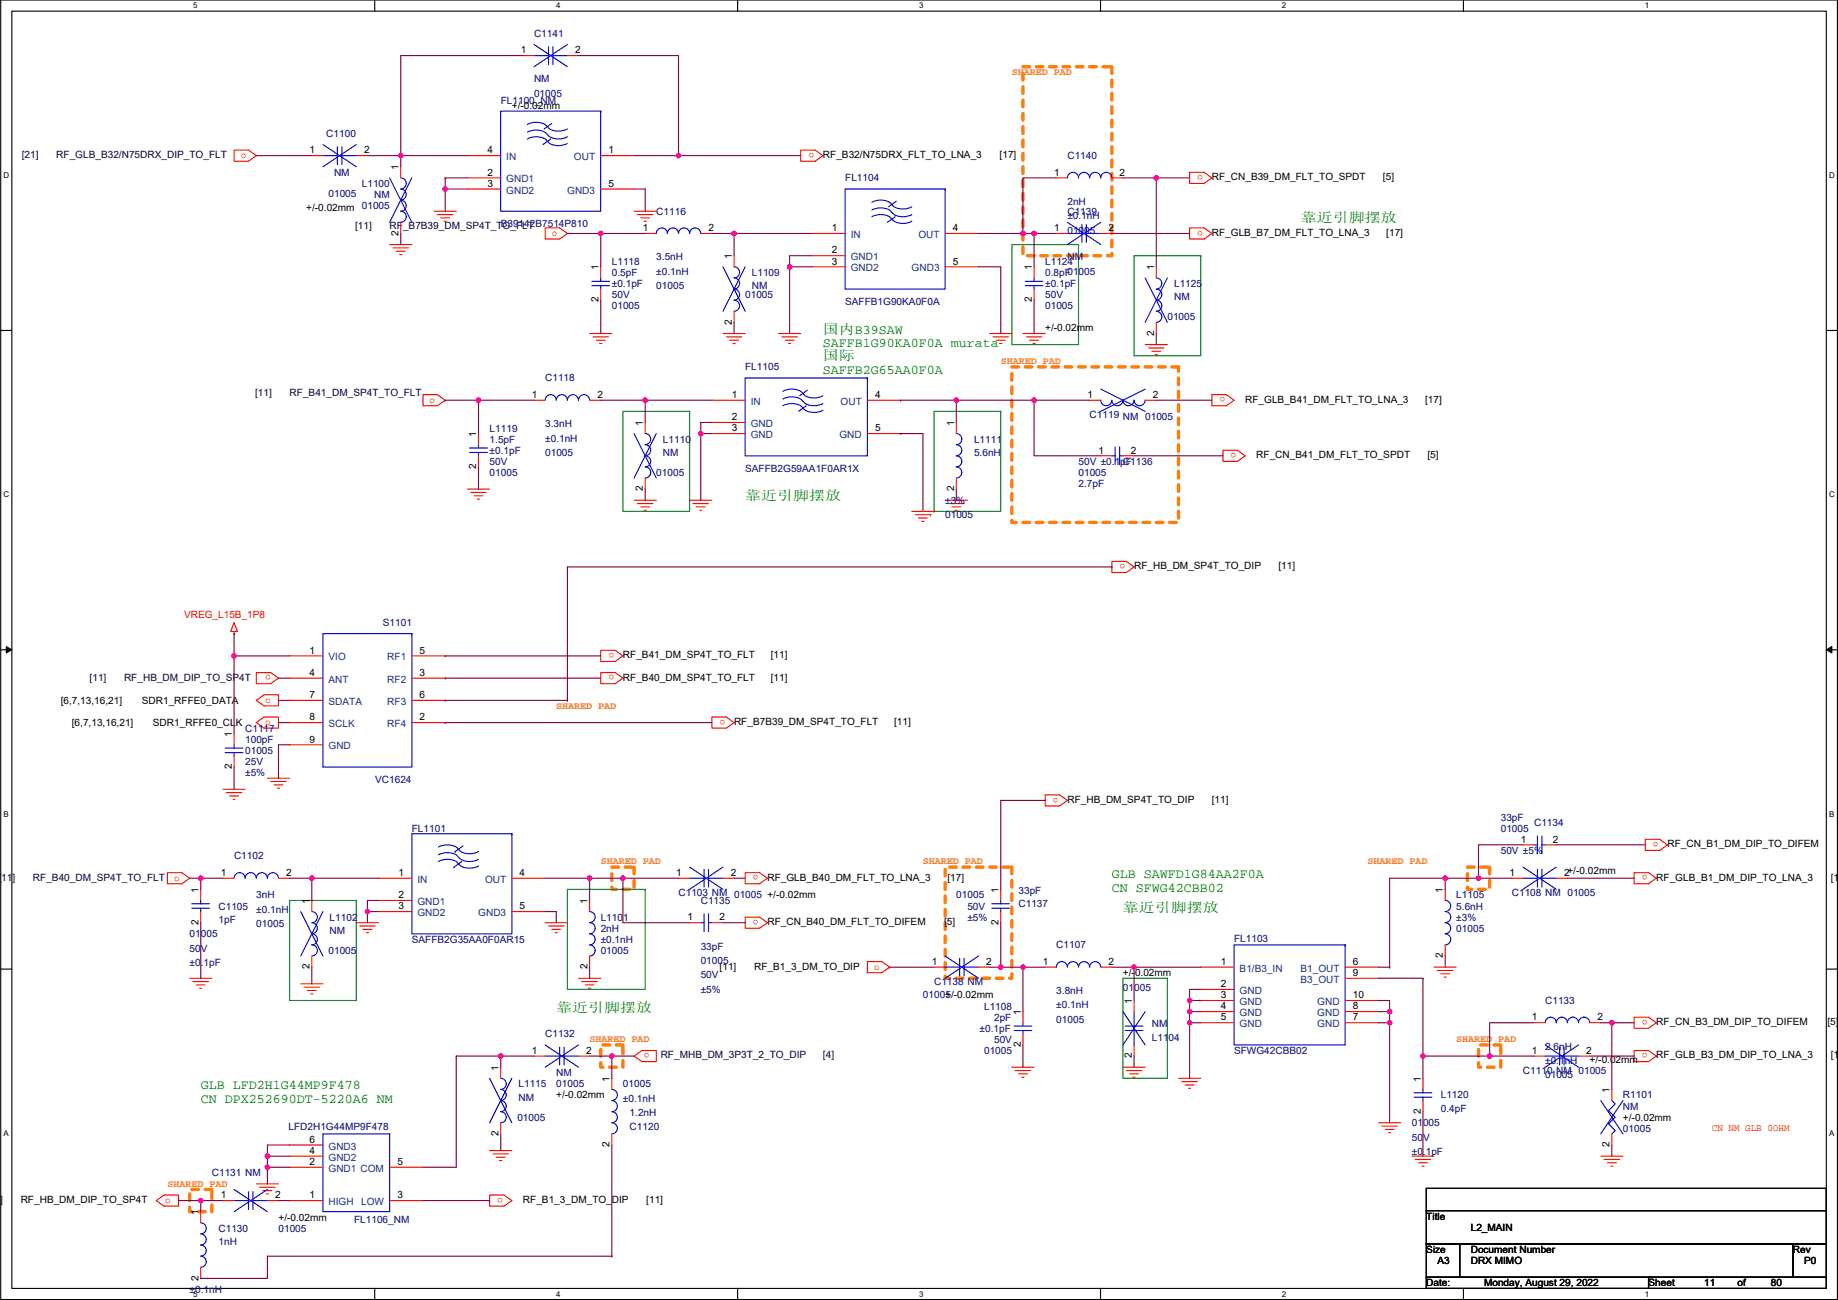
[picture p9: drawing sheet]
<svg xmlns="http://www.w3.org/2000/svg" width="420mm" height="297mm" viewBox="0 0 420 297" stroke-linecap="round" stroke-linejoin="round" font-family="sans-serif">
<path d="M.2 0h419.8v296.9h-419.8zM2.7 2.5h414.8v291.9h-414.8z" fill="none" stroke="#000" stroke-width=".25"/>
<g fill="#fff">
<path d="M44.2 .3h1v2h-1z"/>
<path d="M44.2 294.6h1v2.1h-1z"/>
</g>
<path d="M85.7 0v2.5M85.7 294.4v2.5" fill="none" stroke="#000" stroke-width=".25"/>
<g fill="#fff">
<path d="M127.1 .3h1v2h-1z"/>
<path d="M127.1 294.6h1v2.1h-1z"/>
</g>
<path d="M168.6 0v2.5M168.6 294.4v2.5" fill="none" stroke="#000" stroke-width=".25"/>
<g fill="#fff">
<path d="M210.1 .3h1v2h-1z"/>
<path d="M210.1 294.6h1v2.1h-1z"/>
</g>
<path d="M251.6 0v2.5M251.6 294.4v2.5" fill="none" stroke="#000" stroke-width=".25"/>
<g fill="#fff">
<path d="M293.1 .3h1v2h-1z"/>
<path d="M293.1 294.6h1v2.1h-1z"/>
</g>
<path d="M334.5 0v2.5M334.5 294.4v2.5" fill="none" stroke="#000" stroke-width=".25"/>
<g fill="#fff">
<path d="M376 .3h1v2h-1z"/>
<path d="M376 294.6h1v2.1h-1z"/>
<path d="M.8 39h1.3v2.1h-1.3z"/>
<path d="M418.1 39h1.3v2.1h-1.3z"/>
<path d="M.8 112h1.3v2h-1.3z"/>
<path d="M418.1 112h1.3v2h-1.3z"/>
</g>
<path d="M.2 75.5h2.5M417.5 75.5h2.5" fill="none" stroke="#000" stroke-width=".25"/>
<g fill="#fff">
<path d="M.8 185h1.2v2h-1.2z"/>
<path d="M418.1 185h1.2v2h-1.2z"/>
</g>
<path d="M.2 148.5h2.5M417.5 148.5h2.5" fill="none" stroke="#000" stroke-width=".25"/>
<path d="M1.4 147.7l1.3 .8-1.3 .7zM417.5 148.5l1.3-.8v1.5z" fill="#000" stroke="#000" stroke-width=".23"/>
<g fill="#fff">
<path d="M.8 257.9h1.2v2h-1.2z"/>
<path d="M418.1 257.9h1.2v2h-1.2z"/>
</g>
<g fill="none" stroke="#000" stroke-width=".25">
<path d="M.2 221.4h2.5M417.5 221.4h2.5M326 271.5h91.5v5.1h-91.5zM326 276.6h91.5v7.6h-91.5zM417.5 271.5h.1M417.5 276.6h.1M326 284.2h7.7v7.7h-7.7zM326 291.9h50.8v2.5h-50.8zM333.7 284.2h.1M333.7 284.2h76.2v7.7h-76.2zM376.8 291.9h.1M376.8 291.9h40.7v2.5h-40.7z"/>
<path d="M409.9 284.2h.1M409.9 284.2h7.6v7.7h-7.6zM417.5 284.2h.1M417.5 291.9h.1"/>
</g>
<path d="M233.8 15.2h20.4v43.2h-20.4zM231.3 83.8h38.1v35.6h-38.1zM139.9 198.1h5v5.1h-5zM216.1 198.1h15.2v25.4h-15.2zM335.4 198.1h5.1v5.1h-5.1zM137.3 238.8h5.1v5h-5.1zM338 238.8h5.1v5h-5.1zM43.3 271.8h5.1v5.1h-5.1z" fill="none" stroke="#ff8000" stroke-width=".76" stroke-dasharray="1.5 1.5"/>
<g fill="none" stroke="#008000" stroke-width=".25">
<path d="M231.3 55.9h15.2v22.8h-15.2zM246.5 55.9h.1M259.2 58.4h15.3v22.9h-15.3zM274.5 58.4h.1M142.4 94h15.2v22.8h-15.2zM157.6 94h.1M213.5 94h15.3v22.8h-15.3zM228.8 94h.1M66.2 205.7h15.2v22.9h-15.2zM81.4 205.7h.1M129.7 203.2h17.8v22.9h-17.8zM147.5 203.2h.1"/>
<path d="M256.7 223.5h10.2v22.9h-10.2zM266.9 223.5h.1"/>
</g>
<g fill="none" stroke="#f00" stroke-width=".25">
<path d="M119.5 12.7h2.6M129.7 12.7h2.5M53.5 34.3h3.3l1.8 1.3-1.8 1.2h-3.3zM71.3 35.6h2.5M81.4 35.6h2.6M91.6 38.1v2.5M106.8 35.6h7.7M137.3 35.6h7.6M183 34.3h3.3l1.8 1.3-1.8 1.2h-3.3zM271.9 39.4h3.3l1.8 1.2-1.8 1.3h-3.3zM89.1 55.9h5M89.8 56.6h3.6"/>
<path d="M90.6 57.4h2M91.4 58.2h.5M91.6 50.8v2.5M99.2 48.3h5.1M100 49h3.5M100.7 49.8h2.1M101.5 50.6h.5M106.8 43.2h7.7M106.8 40.6h7.7M124.6 52.1h3.3l1.8 1.2-1.8 1.3h-3.3zM137.3 43.2h7.6M144.9 48.3h5.1"/>
<path d="M145.7 49h3.6M146.5 49.8h2M147.2 50.6h.5M147.5 53.3h2.5M160.2 53.3h2.5M167.8 58.4v2.6M185.6 53.3h7.6M185.6 58.4h7.6M216.1 53.3h7.6M241.5 40.6h2.5M241.5 53.3h2.5M251.6 53.3h2.6"/>
<path d="M254.2 40.6h2.5M271.9 52.1h3.3l1.8 1.2-1.8 1.3h-3.3zM134.8 76.2h5.1M135.5 77h3.6M136.3 77.7h2M137.1 78.5h.5M137.3 61v2.5M137.3 66v2.6M165.3 76.2h5M166 77h3.6M166.8 77.7h2M167.6 78.5h.5"/>
<path d="M167.8 71.1v2.6M178 76.2h5M178.7 77h3.6M179.5 77.7h2M180.3 78.5h.5M185.6 61h7.6M216.1 61h7.6M226.2 76.2h5.1M227 77h3.5M227.7 77.7h2.1M228.5 78.5h.5M233.8 76.2h5.1"/>
<path d="M234.6 77h3.6M235.4 77.7h2M236.1 78.5h.5M236.4 61v2.5M236.4 66v2.6M261.8 78.7h5.1M262.5 79.5h3.6M264.3 61v2.5M264.3 73.7v2.5M96.7 90.2h3.3l1.8 1.2-1.8 1.3h-3.3zM109.4 99.1v2.5M122.1 91.4h2.5"/>
<path d="M134.8 91.4h2.5M147.5 96.5v2.6M162.7 91.4h7.6M162.7 96.5h7.6M162.7 99.1h7.6M198.3 91.4h7.6M198.3 99.1h7.6M218.6 96.5v2.6M249.1 91.4h2.5M261.8 91.4h2.5M263.3 80.3h2M264.1 81h.5"/>
<path d="M277 90.2h3.3l1.8 1.2-1.8 1.3h-3.3zM106.8 111.8h5.1M107.6 112.5h3.6M108.4 113.3h2M109.1 114.1h.5M109.4 104.1v2.6M144.9 114.3h5.1M145.7 115.1h3.6M146.5 115.8h2M147.2 116.6h.5M147.5 109.2v2.6M157.6 114.3h5.1"/>
<path d="M158.4 115.1h3.6M159.2 115.8h2M159.9 116.6h.5M208.4 116.8h5.1M209.2 117.6h3.6M210 118.4h2M210.7 119.1h.5M212.8 117.6h.1M213.5 116.8h.1M216.1 114.3h5M216.8 115.1h3.6M217.6 115.8h2"/>
<path d="M218.4 116.6h.5M218.6 109.2v2.6M251.6 104.1h2.6M256.7 104.1h2.5M279.6 102.9h3.3l1.7 1.2-1.7 1.3h-3.3zM254.2 128.3h3.3l1.7 1.2-1.7 1.3h-3.3zM53.5 144.3v.5M53.5 142.2l.8 2.1h-1.6zM58.6 153.7h3.3l1.8 1.2-1.8 1.3h-3.3zM66.2 149.9h7.6M66.2 154.9h7.6M94.1 154.9h7.7"/>
<path d="M94.1 149.9h7.7M137.3 148.6h3.3l1.8 1.3-1.8 1.2h-3.3zM137.3 153.7h3.3l1.8 1.2-1.8 1.3h-3.3zM53.5 167.6v2.6M53.5 172.7v2.6M58.6 160l1.8-1.2h3.3v2.5h-3.3zM58.6 165.1l1.8-1.3h3.3v2.6h-3.3zM61.1 177.8h5.1M61.9 178.6h3.5M62.6 179.3h2.1M66.2 160h7.6M66.2 165.1h7.6"/>
<path d="M66.2 170.2h7.6M94.1 165.1h7.7M94.1 160h7.7M162.7 163.8h3.3l1.8 1.3-1.8 1.3h-3.3zM38.3 199.4h3.3l1.7 1.3-1.7 1.2h-3.3zM51 180.3h5M51.7 181.1h3.6M52.5 181.9h2M53.3 182.6h.5M63.4 180.1h.5M170.3 199.4h3.3l1.8 1.3-1.8 1.2h-3.3zM238.9 181.6h3.3l1.8 1.3-1.8 1.3h-3.3z"/>
<path d="M348.1 193h2.6M353.2 193h2.6M373.5 199.4h3.3l1.8 1.3-1.8 1.2h-3.3zM376.1 191.8h3.3l1.8 1.2-1.8 1.3h-3.3zM45.9 203.2v2.5M45.9 208.3v2.5M51 200.7h2.5M63.7 200.7h2.5M71.3 205.7v2.6M71.3 218.4v2.6M81.4 210.8h5.1M82.2 211.6h3.6"/>
<path d="M83 212.4h2M83.7 213.1h.5M86.5 200.7h7.6M86.5 208.3h7.6M86.5 205.7h7.6M117 200.7h7.6M117 208.3h7.6M124.6 210.8h5.1M125.4 211.6h3.5M126.1 212.4h2.1M126.9 213.1h.5M134.8 205.7v2.6"/>
<path d="M134.8 218.4v2.6M155.1 200.7h2.5M157.6 210.8h2.6M162.7 210.8h2.6M165.3 200.7h2.5M170.3 209.6h3.3l1.8 1.2-1.8 1.3h-3.3zM198.3 219.7h3.3l1.8 1.3-1.8 1.3h-3.3zM228.8 203.2v2.5M228.8 208.3v2.5M330.4 203.2v2.5M330.4 215.9v2.5M345.6 200.7h2.5"/>
<path d="M355.8 200.7h2.5M43.3 223.5h5.1M44.1 224.3h3.6M44.9 225.1h2M45.6 225.8h.5M68.7 224.8h5.1M69.5 225.6h3.6M70.3 226.3h2M71 227.1h.5M132.2 223.5h5.1M133 224.3h3.6M133.8 225.1h2"/>
<path d="M134.5 225.8h.5M213.5 221h2.6M223.7 221h2.5M233.8 231.1v2.6M233.8 236.2v2.6M238.9 221h2.6M251.6 221h2.6M259.2 228.6v2.5M259.2 238.8v2.5M274.5 221h7.6M274.5 226.1h7.6M274.5 228.6h7.6"/>
<path d="M274.5 231.1h7.6M274.5 233.7h7.6M307.5 221h7.6M307.5 223.5h7.6M307.5 233.7h7.6M307.5 231.1h7.6M307.5 228.6h7.6M327.8 221h5.1M328.6 221.7h3.5M329.3 222.5h2.1M330.1 223.3h.5M350.7 233.7h2.5"/>
<path d="M363.4 233.7h2.5M373.5 232.4h3.3l1.8 1.3-1.8 1.3h-3.3zM114.5 243.8v2.6M114.5 256.5v2.6M122.1 241.3h2.5M132.2 241.3h2.6M139.9 246.4v2.5M139.9 259.1v2.5M144.9 241.3l1.8-1.3h3.3v2.6h-3.3zM231.3 243.8h5.1M232.1 244.6h3.5M232.8 245.4h2.1"/>
<path d="M233.6 246.1h.5M256.7 243.8h5.1M257.5 244.6h3.5M258.2 245.4h2.1M259 246.1h.5M269.4 246.4h5.1M270.2 247.1h3.5M270.9 247.9h2.1M271.7 248.7h.5M315.1 256.5h5.1M315.9 257.3h3.5M316.6 258.1h2.1"/>
<path d="M317.4 258.8h.5M325.3 246.4v2.5M325.3 251.5v2.5M350.7 241.3h2.5M360.8 241.3h2.6M368.5 248.9v2.6M368.5 259.1v2.5M373.5 240h3.3l1.8 1.3-1.8 1.3h-3.3zM35.7 274.3l1.8-1.2h3.3v2.5h-3.3zM45.9 276.9v2.5M51 274.3h2.5M58.6 270.5h5.1"/>
<path d="M59.3 271.3h3.6M60.1 272h2M60.9 272.8h.5M61.1 274.3h2.6M66.2 266.7h7.6M66.2 264.2h7.6M66.2 274.3h7.6M66.2 261.6h7.6M89.1 266.7h7.6M89.1 274.3h7.6M111.9 262.9h5.1M111.9 273.1h3.3l1.8 1.2-1.8 1.3h-3.3z"/>
<path d="M112.7 263.7h3.5M113.4 264.4h2.1M114.2 265.2h.5M322.7 264.2h5.1M323.5 264.9h3.6M324.3 265.7h2M325 266.5h.5M365.9 264.2h5.1M366.7 264.9h3.5M367.4 265.7h2.1M368.2 266.5h.5M45.9 289.6v2.5"/>
</g>
<g fill="none" stroke="#00f" stroke-width=".25">
<path d="M122.1 12.7h3.3M122.1 10.2l7.6 5M125.4 10.7v4M126.4 10.7v4M126.4 12.7h3.3M129.7 10.2l-7.6 5M73.8 33l7.6 5.1M73.8 35.6h3.3M77.1 33.5v4.1M78.1 33.5v4.1M78.1 35.6h3.3M81.4 33l-7.6 5.1"/>
<path d="M114.5 25.4h22.8v22.9h-22.8zM120.6 28.4a4.1 4.1 0 0 1 4.3 .3l.2 .3M120.6 31.8a4.1 4.1 0 0 1 4.3 .2l.2 .3M120.6 30.2a4.1 4.1 0 0 1 4.3 .3l.2 .2M125.2 30.7a3.7 3.7 0 0 0 4.5 .5M125.2 32.3a3.7 3.7 0 0 0 4.5 .5M125.2 28.9a3.7 3.7 0 0 0 4.5 .6M125.9 31.8l-1.8 1.2M126.1 28.2l-1.7 1.3M137.3 25.4h.1M89.1 40.6l5 10.2M91.6 40.6a1.27 1.27 0 0 1 1.3 1.3 1.27 1.27 0 0 1-1.3 1.3 1.27 1.27 0 0 1 1.3 1.3 1.27 1.27 0 0 1-1.3 1.2 1.27 1.27 0 0 1 1.3 1.3 1.27 1.27 0 0 1-1.3 1.3"/>
<path d="M91.6 48.3a1.27 1.27 0 0 1 1.3 1.2 1.27 1.27 0 0 1-1.3 1.3M94.1 40.6l-5 10.2M152.6 53.3a1.27 1.27 0 0 0-1.3-1.2 1.27 1.27 0 0 0-1.3 1.2M160.2 53.3a1.27 1.27 0 0 0-1.3-1.2 1.27 1.27 0 0 0-1.3 1.2 1.27 1.27 0 0 0-1.2-1.2 1.27 1.27 0 0 0-1.3 1.2 1.27 1.27 0 0 0-1.3-1.2 1.27 1.27 0 0 0-1.2 1.2M193.2 43.2h22.9v22.8h-22.9zM199.3 46.2a4.1 4.1 0 0 1 4.3 .3l.2 .2M199.3 49.5a4.1 4.1 0 0 1 4.3 .3l.2 .2M199.3 48a4.1 4.1 0 0 1 4.3 .2l.2 .3M203.9 48.5a3.7 3.7 0 0 0 4.5 .5M203.9 50a3.7 3.7 0 0 0 4.5 .5M203.9 46.7a3.7 3.7 0 0 0 4.5 .5M204.6 49.5l-1.7 1.3"/>
<path d="M204.9 46l-1.8 1.3M216.1 43.2h.1M244 40.6a1.27 1.27 0 0 1 1.3-1.2 1.27 1.27 0 0 1 1.2 1.2 1.27 1.27 0 0 1 1.3-1.2 1.27 1.27 0 0 1 1.3 1.2M244 53.3h3.3M244 50.8l7.6 5.1M247.3 51.3v4.1M248.3 51.3v4.1M248.3 53.3h3.3M249.1 40.6a1.27 1.27 0 0 1 1.3-1.2 1.27 1.27 0 0 1 1.2 1.2 1.27 1.27 0 0 1 1.3-1.2 1.27 1.27 0 0 1 1.3 1.2M251.6 50.8l-7.6 5.1M135.3 64.3h4.1M135.3 65.3h4.1"/>
<path d="M137.3 63.5v.8M137.3 65.3v.7M165.3 61l5 10.1M167.8 61a1.27 1.27 0 0 1 1.3 1.2 1.27 1.27 0 0 1-1.3 1.3 1.27 1.27 0 0 1 1.3 1.3 1.27 1.27 0 0 1-1.3 1.2 1.27 1.27 0 0 1 1.3 1.3 1.27 1.27 0 0 1-1.3 1.3 1.27 1.27 0 0 1 1.3 1.3 1.27 1.27 0 0 1-1.3 1.2M170.3 61l-5 10.1M234.4 64.3h4M234.4 65.3h4M236.4 63.5v.8M236.4 65.3v.7M261.8 63.5l5.1 10.2M264.3 63.5a1.27 1.27 0 0 1 1.3 1.3 1.27 1.27 0 0 1-1.3 1.2 1.27 1.27 0 0 1 1.3 1.3 1.27 1.27 0 0 1-1.3 1.3 1.27 1.27 0 0 1 1.3 1.3 1.27 1.27 0 0 1-1.3 1.2M264.3 71.1a1.27 1.27 0 0 1 1.3 1.3 1.27 1.27 0 0 1-1.3 1.3"/>
<path d="M266.9 63.5l-5.1 10.2M124.6 91.4a1.27 1.27 0 0 1 1.3-1.2 1.27 1.27 0 0 1 1.3 1.2 1.27 1.27 0 0 1 1.2-1.2 1.27 1.27 0 0 1 1.3 1.2M129.7 91.4a1.27 1.27 0 0 1 1.3-1.2 1.27 1.27 0 0 1 1.2 1.2 1.27 1.27 0 0 1 1.3-1.2 1.27 1.27 0 0 1 1.3 1.2M144.9 99.1l5.1 10.1M147.5 99.1a1.27 1.27 0 0 1 1.2 1.2 1.27 1.27 0 0 1-1.2 1.3 1.27 1.27 0 0 1 1.2 1.3 1.27 1.27 0 0 1-1.2 1.2 1.27 1.27 0 0 1 1.2 1.3 1.27 1.27 0 0 1-1.2 1.3 1.27 1.27 0 0 1 1.2 1.3 1.27 1.27 0 0 1-1.2 1.2M150 99.1l-5.1 10.1M170.3 86.4h28v17.7h-28zM179 89.4a4.1 4.1 0 0 1 4.3 .2l.2 .3M179 92.7a4.1 4.1 0 0 1 4.3 .2l.2 .3M179 91.2a4.1 4.1 0 0 1 4.3 .2l.2 .3M183.6 93.2a3.7 3.7 0 0 0 4.5 .5M183.6 89.9a3.7 3.7 0 0 0 4.5 .5"/>
<path d="M183.6 91.7a3.7 3.7 0 0 0 4.5 .5M184.3 92.7l-1.8 1.3M184.6 89.2l-1.8 1.2M198.3 86.4h.1M218.6 99.1a1.27 1.27 0 0 1 1.3 1.2 1.27 1.27 0 0 1-1.3 1.3 1.27 1.27 0 0 1 1.3 1.3 1.27 1.27 0 0 1-1.3 1.2 1.27 1.27 0 0 1 1.3 1.3 1.27 1.27 0 0 1-1.3 1.3 1.27 1.27 0 0 1 1.3 1.3 1.27 1.27 0 0 1-1.3 1.2M251.6 91.4a1.27 1.27 0 0 0 1.3 1.3 1.27 1.27 0 0 0 1.3-1.3 1.27 1.27 0 0 0 1.2 1.3 1.27 1.27 0 0 0 1.3-1.3 1.27 1.27 0 0 0 1.3 1.3 1.27 1.27 0 0 0 1.2-1.3 1.27 1.27 0 0 0 1.3 1.3 1.27 1.27 0 0 0 1.3-1.3M251.6 88.9l10.2 5.1M261.8 88.9l-10.2 5.1M107.4 102.4h4M107.4 103.4h4M109.4 101.6v.8M109.4 103.4v.7"/>
<path d="M254.2 104.1h.7M254.9 102.1v4.1M255.9 102.1v4.1M255.9 104.1h.8M73.8 144.8h20.3v30.5h-20.3zM94.1 144.8h.1M51.5 170.9h4M51.5 172h4M53.5 170.2v.7M53.5 172v.7M94.1 190.5h22.9v22.9h-22.9zM100.2 193.5a4.1 4.1 0 0 1 4.4 .3l.2 .3"/>
<path d="M100.2 196.9a4.1 4.1 0 0 1 4.4 .2l.2 .3M100.2 195.3a4.1 4.1 0 0 1 4.4 .3l.2 .2M103.8 198.1h.1M104.1 194.6h.1M104.9 195.8a3.7 3.7 0 0 0 4.5 .5M104.9 197.4a3.7 3.7 0 0 0 4.5 .5M104.9 194a3.7 3.7 0 0 0 4.5 .6M105.6 196.9l-1.8 1.2M105.8 193.3l-1.7 1.3M117 190.5h.1M157.6 198.1l7.7 5.1M160.9 198.6v4.1"/>
<path d="M162 198.6v4.1M165.3 198.1l-7.7 5.1M348.1 198.1l7.7 5.1M350.7 193h.7M351.4 198.6v4.1M351.4 191v4.1M352.5 198.6v4.1M352.5 191v4.1M352.5 193h.7M355.8 198.1l-7.7 5.1M43.9 206.5h4M43.9 207.5h4"/>
<path d="M45.9 205.7v.8M45.9 207.5v.8M61.1 200.7a1.27 1.27 0 0 0-1.3-1.3 1.27 1.27 0 0 0-1.2 1.3 1.27 1.27 0 0 0-1.3-1.3 1.27 1.27 0 0 0-1.3 1.3 1.27 1.27 0 0 0-1.2-1.3 1.27 1.27 0 0 0-1.3 1.3M63.7 200.7a1.27 1.27 0 0 0-1.3-1.3 1.27 1.27 0 0 0-1.3 1.3M68.7 208.3l5.1 10.1M71.3 208.3a1.27 1.27 0 0 1 1.2 1.3 1.27 1.27 0 0 1-1.2 1.2 1.27 1.27 0 0 1 1.2 1.3 1.27 1.27 0 0 1-1.2 1.3M71.3 213.4a1.27 1.27 0 0 1 1.2 1.2 1.27 1.27 0 0 1-1.2 1.3 1.27 1.27 0 0 1 1.2 1.3 1.27 1.27 0 0 1-1.2 1.2M73.8 208.3l-5.1 10.1M134.8 208.3a1.27 1.27 0 0 1 1.2 1.3 1.27 1.27 0 0 1-1.2 1.2 1.27 1.27 0 0 1 1.2 1.3 1.27 1.27 0 0 1-1.2 1.3M134.8 213.4a1.27 1.27 0 0 1 1.2 1.2 1.27 1.27 0 0 1-1.2 1.3 1.27 1.27 0 0 1 1.2 1.3 1.27 1.27 0 0 1-1.2 1.2M157.6 200.7h3.3M160.2 210.8h.7"/>
<path d="M160.9 208.8v4.1M162 200.7h3.3M162 208.8v4.1M162 210.8h.7M216.1 218.4l7.6 5.1M219.4 219v4M220.4 219v4M223.7 218.4l-7.6 5.1M226.7 206.5h4.1M226.7 207.5h4.1M228.8 205.7v.8M228.8 207.5v.8"/>
<path d="M282.1 215.9h25.4v22.9h-25.4zM307.5 215.9h.1M330.4 205.7a1.27 1.27 0 0 1 1.2 1.3 1.27 1.27 0 0 1-1.2 1.3 1.27 1.27 0 0 1 1.2 1.3 1.27 1.27 0 0 1-1.2 1.2 1.27 1.27 0 0 1 1.2 1.3 1.27 1.27 0 0 1-1.2 1.3M330.4 213.4a1.27 1.27 0 0 1 1.2 1.2 1.27 1.27 0 0 1-1.2 1.3M348.1 200.7h3.3M352.5 200.7h3.3M124.6 238.8l7.6 5M127.9 239.3v4M128.9 239.3v4M132.2 238.8l-7.6 5M216.1 221h3.3M220.4 221h3.3"/>
<path d="M231.8 234.4h4.1M231.8 235.5h4.1M233.8 233.7v.7M233.8 235.5v.7M241.5 221a1.27 1.27 0 0 1 1.2-1.3 1.27 1.27 0 0 1 1.3 1.3 1.27 1.27 0 0 1 1.3-1.3 1.27 1.27 0 0 1 1.2 1.3 1.27 1.27 0 0 1 1.3-1.3 1.27 1.27 0 0 1 1.3 1.3M249.1 221a1.27 1.27 0 0 1 1.3-1.3 1.27 1.27 0 0 1 1.2 1.3M256.7 231.1l5.1 7.7M257.2 234.4h4.1M257.2 235.5h4.1M259.2 231.1v3.3M259.2 235.5v3.3M261.8 231.1l-5.1 7.7"/>
<path d="M353.2 233.7a1.27 1.27 0 0 1 1.3-1.3 1.27 1.27 0 0 1 1.3 1.3 1.27 1.27 0 0 1 1.2-1.3 1.27 1.27 0 0 1 1.3 1.3 1.27 1.27 0 0 1 1.3-1.3 1.27 1.27 0 0 1 1.2 1.3 1.27 1.27 0 0 1 1.3-1.3 1.27 1.27 0 0 1 1.3 1.3M353.2 238.8l7.6 5M356.5 239.3v4M357.5 239.3v4M360.8 238.8l-7.6 5M73.8 259.1h15.3v17.8h-15.3zM89.1 259.1h.1M111.9 246.4l5.1 10.1M114.5 246.4a1.27 1.27 0 0 1 1.2 1.3 1.27 1.27 0 0 1-1.2 1.2 1.27 1.27 0 0 1 1.2 1.3 1.27 1.27 0 0 1-1.2 1.3 1.27 1.27 0 0 1 1.2 1.2 1.27 1.27 0 0 1-1.2 1.3 1.27 1.27 0 0 1 1.2 1.3 1.27 1.27 0 0 1-1.2 1.2M117 246.4l-5.1 10.1M124.6 241.3h3.3M128.9 241.3h3.3"/>
<path d="M139.9 248.9a1.27 1.27 0 0 1 1.2 1.3 1.27 1.27 0 0 1-1.2 1.3 1.27 1.27 0 0 1 1.2 1.2 1.27 1.27 0 0 1-1.2 1.3 1.27 1.27 0 0 1 1.2 1.3 1.27 1.27 0 0 1-1.2 1.2 1.27 1.27 0 0 1 1.2 1.3 1.27 1.27 0 0 1-1.2 1.3M323.3 249.7h4M323.3 250.7h4M325.3 248.9v.8M325.3 250.7v.8M353.2 241.3h3.3M357.5 241.3h3.3M365.9 251.5l5.1 7.6M368.5 251.5l.7 .7-1.5 1.6 1.5 1.5-1.5 1.5 1.5 1.5-.7 .8M371 251.5l-5.1 7.6M45.9 279.4a1.27 1.27 0 0 1 1.2 1.3 1.27 1.27 0 0 1-1.2 1.2M53.5 271.8l7.6 5.1"/>
<path d="M53.5 274.3h3.3M56.8 272.3v4.1M57.8 272.3v4.1M57.8 274.3h3.3M61.1 271.8l-7.6 5.1M45.9 281.9a1.27 1.27 0 0 1 1.2 1.3 1.27 1.27 0 0 1-1.2 1.3 1.27 1.27 0 0 1 1.2 1.2 1.27 1.27 0 0 1-1.2 1.3 1.27 1.27 0 0 1 1.2 1.3 1.27 1.27 0 0 1-1.2 1.3"/>
</g>
<g fill="none" stroke="#800040" stroke-width=".25">
<path d="M119.5 12.7h-27.9v22.9M132.2 12.7h22.9v22.9h27.9M58.6 35.6h12.7M84 35.6h7.6M91.6 35.6h15.2M91.6 35.6h.1M91.6 35.6v2.5M144.9 35.6h10.2M91.6 53.3v2.6M101.8 40.6h5M101.8 43.2h5M101.8 40.6h.1"/>
<path d="M101.8 40.6v2.6M101.8 43.2h.1M101.8 43.2v5.1M129.7 53.3h7.6M144.9 43.2h2.6v5.1M147.5 53.3h-10.2v7.7M162.7 53.3h5.1M167.8 53.3v5.1M167.8 53.3h17.8M185.6 58.4h-5.1v2.6M223.7 53.3h10.1M236.4 53.3v7.7"/>
<path d="M236.4 53.3h5.1M241.5 40.6h-7.7v12.7h2.6M254.2 53.3h17.7M256.7 40.6h7.6M264.3 40.6v20.4M264.3 40.6h7.6M137.3 68.6v7.6M167.8 73.7v2.5M180.5 61v15.2M180.5 61h5.1M223.7 61h5.1v15.2M236.4 68.6v7.6"/>
<path d="M264.3 76.2v2.5M101.8 91.4h7.6M101.8 91.4h.1M109.4 91.4h12.7M109.4 91.4v7.7M137.3 91.4h10.2M160.2 99.1h2.5M160.2 99.1v15.2M162.7 96.5h-2.5v2.6M162.7 91.4h-15.2v5.1M205.9 99.1h5.1v17.7M205.9 91.4h.1"/>
<path d="M205.9 99.1h.1M205.9 91.4h12.7M218.6 91.4h17.8M218.6 91.4v5.1M236.4 91.4h12.7M236.4 91.4v12.7h15.2M264.3 91.4h12.7M109.4 106.7v5.1M147.5 111.8v2.5M218.6 111.8v2.5M259.2 104.1h20.4M254.2 129.5h-124.5v30.5"/>
<path d="M254.2 129.5h.1M53.5 144.8h.1M53.5 149.9v17.7M53.5 144.8v5.1M53.5 149.9h12.7M63.7 154.9h2.5M101.8 149.9h35.5M101.8 154.9h35.5M101.8 149.9h.1M101.8 154.9h.1M53.5 175.3v5M63.7 160h2.5"/>
<path d="M63.7 165.1h2.5M66.2 170.2h-2.5v7.6M101.8 160h27.9M101.8 165.1h60.9M101.8 160h.1M101.8 165.1h.1M129.7 160h.1M238.9 182.9h-10.1v20.3M348.1 193h-10.1v7.7M355.8 193h20.3M43.3 200.7h2.6M45.9 200.7v2.5"/>
<path d="M45.9 200.7h5.1M45.9 210.8v12.7M66.2 200.7h5.1M71.3 200.7v5M71.3 200.7h15.2M84 208.3v2.5M84 208.3h2.5M86.5 205.7h-2.5v2.6M124.6 208.3h2.6v2.5M124.6 200.7h10.2M134.8 200.7h7.6M134.8 200.7v5"/>
<path d="M142.4 200.7h12.7M142.4 200.7v10.1h15.2M165.3 210.8h5M167.8 200.7h2.5M228.8 210.8v10.2M330.4 200.7h7.6M330.4 200.7h-12.7v20.3M330.4 200.7v2.5M330.4 218.4v2.6M338 200.7h7.6M358.3 200.7h15.2M71.3 221v3.8"/>
<path d="M134.8 221v2.5M203.4 221h10.1M203.4 221h.1M226.2 221h2.6M228.8 221h5M233.8 238.8v5M238.9 221h-5.1v10.1M254.2 221h5M259.2 221h15.3M259.2 221v7.6M271.9 228.6h2.6M271.9 231.1h2.6"/>
<path d="M271.9 233.7h2.6M271.9 228.6v2.5M271.9 231.1v2.6M271.9 233.7v12.7M274.5 226.1h-2.6v2.5M315.1 221h2.6M315.1 223.5h10.2M315.1 228.6h2.6v2.5M315.1 231.1h2.6M315.1 233.7h2.6M317.7 231.1v2.6M317.7 233.7v22.8"/>
<path d="M317.7 221h.1M325.3 223.5v17.8M325.3 223.5h.1M350.7 233.7h-10.2v7.6M365.9 233.7h2.6M373.5 233.7h-5v15.2M104.3 241.3h10.2M104.3 241.3v25.4h-7.6M104.3 241.3h.1M114.5 241.3v2.5M114.5 259.1v3.8M114.5 241.3h7.6"/>
<path d="M134.8 241.3h5.1M139.9 241.3v5.1M139.9 241.3h5M259.2 241.3v2.5M325.3 241.3h15.2M325.3 241.3v5.1M325.3 254v10.2M340.5 241.3h10.2M363.4 241.3h10.1M40.8 274.3h5.1M45.9 274.3v2.6M45.9 274.3h5.1"/>
<path d="M61.1 264.2h5.1M61.1 266.7h5.1M61.1 264.2v2.5M61.1 266.7v3.8M63.7 274.3h2.5M66.2 261.6h-5.1v2.6M96.7 274.3h15.2M111.9 274.3h.1M139.9 261.6v25.4M368.5 261.6v2.6M139.9 287h.1M139.9 287h-78.8v5.1h-15.2"/>
</g>
<g fill="#f0f" stroke="#f0f" stroke-width=".25">
<circle cx="101.8" cy="43.2" r=".51"/>
<circle cx="137.3" cy="53.3" r=".51"/>
<circle cx="167.8" cy="53.3" r=".51"/>
<circle cx="180.5" cy="61" r=".51"/>
<circle cx="109.4" cy="91.4" r=".51"/>
<circle cx="218.6" cy="91.4" r=".51"/>
<circle cx="236.4" cy="91.4" r=".51"/>
<circle cx="160.2" cy="99.1" r=".51"/>
<circle cx="340.5" cy="241.3" r=".51"/>
<circle cx="71.3" cy="200.7" r=".51"/>
<circle cx="134.8" cy="200.7" r=".51"/>
<circle cx="84" cy="208.3" r=".51"/>
<circle cx="233.8" cy="221" r=".51"/>
<circle cx="259.2" cy="221" r=".51"/>
<circle cx="330.4" cy="200.7" r=".51"/>
<circle cx="338" cy="200.7" r=".51"/>
<circle cx="271.9" cy="231.1" r=".51"/>
<circle cx="271.9" cy="228.6" r=".51"/>
<circle cx="317.7" cy="231.1" r=".51"/>
<circle cx="114.5" cy="241.3" r=".51"/>
<circle cx="271.9" cy="233.7" r=".51"/>
<circle cx="317.7" cy="233.7" r=".51"/>
<circle cx="61.1" cy="264.2" r=".51"/>
<circle cx="61.1" cy="266.7" r=".51"/>
<circle cx="139.9" cy="241.3" r=".51"/>
<circle cx="45.9" cy="200.7" r=".51"/>
<circle cx="142.4" cy="200.7" r=".51"/>
<circle cx="325.3" cy="241.3" r=".51"/>
<circle cx="228.8" cy="221" r=".51"/>
<circle cx="233.8" cy="53.3" r=".51"/>
<circle cx="45.9" cy="274.3" r=".51"/>
<circle cx="368.5" cy="233.7" r=".51"/>
<circle cx="236.4" cy="53.3" r=".51"/>
<circle cx="264.3" cy="40.6" r=".51"/>
<circle cx="53.5" cy="149.9" r=".51"/>
<circle cx="147.5" cy="91.4" r=".51"/>
<circle cx="155.1" cy="35.6" r=".51"/>
<circle cx="91.6" cy="35.6" r=".51"/>
</g>
<g font-size="3" fill="#008000">
<text x="297.3" y="50.8">靠近引脚摆放</text>
<text x="188.1" y="76.2">国内B39SAW</text>
<text x="188.1" y="82.3">国际</text>
<text x="188.1" y="79.3">SAFFB1G90KA0F0A murata</text>
<text x="188.1" y="85.4">SAFFB2G65AA0F0A</text>
<text x="170.3" y="114.3">靠近引脚摆放</text>
<text x="254.2" y="200.7">GLB SAWFD1G84AA2F0A</text>
<text x="254.2" y="203.7">CN SFWG42CBB02</text>
<text x="256.7" y="208.3">靠近引脚摆放</text>
<text x="127.2" y="231.1">靠近引脚摆放</text>
<text x="45.9" y="248.9">GLB LFD2H1G44MP9F478</text>
<text x="45.9" y="252">CN DPX252690DT-5220A6 NM</text>
</g>
<g font-size="2.3" fill="#000080">
<text x="122.1" y="8.4">C1141</text>
<text x="114.5" y="23.7">FL1100_NM</text>
<text x="122.1" y="18.8">NM</text>
<text x="122.1" y="22.1">01005</text>
<text x="74.6" y="31.3">C1100</text>
<text x="76.4" y="40.2">NM</text>
<text x="193.2" y="41.4">FL1104</text>
<text x="244" y="36.4">C1140</text>
<text x="75.1" y="45">01005</text>
<text x="82.7" y="42.7">L1100</text>
<text x="82.7" y="47.8">01005</text>
<text x="85.5" y="45.3">NM</text>
<text x="244" y="46.8">2nH</text>
<text x="114.5" y="51.9">B39142B7514P810</text>
<text x="150" y="49.1">C1116</text>
<text x="244" y="50.1">±0.1nH</text>
<text x="244" y="53.4">01005</text>
<text x="244" y="49.1">C1139</text>
<text x="150" y="59.5">3.5nH</text>
<text x="244" y="59.5">NM</text>
<text x="139.9" y="60.5">L1118</text>
<text x="139.9" y="63">0.5pF</text>
<text x="139.9" y="65.6">±0.1pF</text>
<text x="150" y="62.8">±0.1nH</text>
<text x="171.9" y="63">L1109</text>
<text x="238.9" y="60.5">L1124</text>
<text x="238.9" y="63">0.8pF01005</text>
<text x="238.9" y="65.6">±0.1pF</text>
<text x="268.4" y="65.6">L1125</text>
<text x="139.9" y="70.7">01005</text>
<text x="139.9" y="68.1">50V</text>
<text x="150" y="66.1">01005</text>
<text x="170.3" y="68.1">01005</text>
<text x="171.9" y="66.1">NM</text>
<text x="193.2" y="69.6">SAFFB1G90KA0F0A</text>
<text x="238.9" y="70.7">01005</text>
<text x="238.9" y="68.1">50V</text>
<text x="268.4" y="68.6">NM</text>
<text x="266.9" y="73.2">01005</text>
<text x="124.6" y="87.2">C1118</text>
<text x="170.3" y="84.6">FL1105</text>
<text x="249.1" y="95.5">C1119 NM 01005</text>
<text x="111.9" y="98.6">L1119</text>
<text x="111.9" y="101.1">1.5pF</text>
<text x="124.6" y="97.6">3.3nH</text>
<text x="124.6" y="100.9">±0.1nH</text>
<text x="151.5" y="101.1">L1110</text>
<text x="222.7" y="101.1">L1111</text>
<text x="111.9" y="106.2">50V</text>
<text x="111.9" y="103.7">±0.1pF</text>
<text x="124.6" y="104.2">01005</text>
<text x="151.5" y="104.2">NM</text>
<text x="170.3" y="107.7">SAFFB2G59AA1F0AR1X</text>
<text x="222.7" y="104.2">5.6nH</text>
<text x="246.5" y="106.2">50V ±0.1pF</text>
<text x="256.7" y="106.2">C1136</text>
<text x="111.9" y="108.8">01005</text>
<text x="150" y="108.8">01005</text>
<text x="246.5" y="111.3">2.7pF</text>
<text x="246.5" y="108.8">01005</text>
<text x="216.1" y="115.1">±3%</text>
<text x="216.1" y="118.4">01005</text>
<text x="87.5" y="143">S1101</text>
<text x="56" y="167.2">C1117</text>
<text x="56" y="169.7">100pF</text>
<text x="56" y="172.3">01005</text>
<text x="56" y="174.8">25V</text>
<text x="56" y="177.3">±5%</text>
<text x="85.8" y="178.9">VC1624</text>
<text x="94.1" y="190">FL1101</text>
<text x="343.1" y="187.5">33pF</text>
<text x="343.1" y="190">01005</text>
<text x="350.7" y="188.8">C1134</text>
<text x="53.5" y="196.4">C1102</text>
<text x="343.1" y="195.1">50V ±5%</text>
<text x="49.9" y="207.8">C1105</text>
<text x="58.6" y="205.3">3nH</text>
<text x="58.6" y="208.6">±0.1nH</text>
<text x="155.1" y="204.8">C1103 NM 01005 +/-0.02mm</text>
<text x="160.2" y="206.5">C1135</text>
<text x="218.6" y="205.3">01005</text>
<text x="221.1" y="207.8">50V</text>
<text x="232.8" y="207.3">C1137</text>
<text x="232.8" y="204.3">33pF</text>
<text x="332.9" y="205.3">L1105</text>
<text x="332.9" y="207.8">5.6nH</text>
<text x="345.6" y="204.8">C1108 NM 01005</text>
<text x="43.3" y="214.2">01005</text>
<text x="49.9" y="210.9">1pF</text>
<text x="58.6" y="211.9">01005</text>
<text x="75.3" y="210.4">L1102</text>
<text x="75.3" y="213.4">NM</text>
<text x="94.1" y="215.4">SAFFB2G35AA0F0AR15</text>
<text x="137.3" y="210.4">L1101</text>
<text x="137.3" y="212.9">2nH</text>
<text x="137.3" y="215.4">±0.1nH</text>
<text x="221.1" y="210.4">±5%</text>
<text x="282.1" y="215.2">FL1103</text>
<text x="332.9" y="210.4">±3%</text>
<text x="332.9" y="212.9">01005</text>
<text x="43.3" y="217.5">50V</text>
<text x="43.3" y="220.8">±0.1pF</text>
<text x="75.1" y="218">01005</text>
<text x="137.3" y="218">01005</text>
<text x="160.2" y="217">33pF</text>
<text x="160.2" y="220.3">01005</text>
<text x="241.5" y="216.7">C1107</text>
<text x="160.2" y="223.6">50V</text>
<text x="160.2" y="226.9">±5%</text>
<text x="213.5" y="225.1">C1138 NM</text>
<text x="241.5" y="227.1">3.8nH</text>
<text x="256.7" y="226.4">01005</text>
<text x="211" y="228.1">01005</text>
<text x="225" y="230.7">L1108</text>
<text x="227.2" y="233.2">2pF</text>
<text x="241.5" y="230.4">±0.1nH</text>
<text x="241.5" y="233.7">01005</text>
<text x="353.2" y="229.4">C1133</text>
<text x="124.6" y="237">C1132</text>
<text x="223.9" y="235.8">±0.1pF</text>
<text x="227.2" y="238.3">50V</text>
<text x="263.3" y="237.8">L1104</text>
<text x="263.3" y="234.7">NM</text>
<text x="353.2" y="239.8">2.6nH</text>
<text x="127.2" y="245.9">NM</text>
<text x="225" y="240.8">01005</text>
<text x="282.1" y="240.8">SFWG42CBB02</text>
<text x="348.1" y="245.4">C1110 NM 01005</text>
<text x="353.2" y="243.1">±0.1nH</text>
<text x="118.5" y="248.5">L1115</text>
<text x="118.5" y="251.5">NM</text>
<text x="127.2" y="248.5">01005</text>
<text x="142.4" y="251.8">±0.1nH</text>
<text x="142.4" y="248.5">01005</text>
<text x="329.3" y="251">L1120</text>
<text x="353.2" y="246.4">01005</text>
<text x="371" y="251">R1101</text>
<text x="118.3" y="256.1">01005</text>
<text x="143.9" y="255.1">1.2nH</text>
<text x="322.7" y="257.3">01005</text>
<text x="329.3" y="254">0.4pF</text>
<text x="371" y="253.5">NM</text>
<text x="65.9" y="258.1">LFD2H1G44MP9F478</text>
<text x="143.9" y="258.1">C1120</text>
<text x="322.7" y="260.6">50V</text>
<text x="322.7" y="263.9">±0.1pF</text>
<text x="371" y="258.6">01005</text>
<text x="48.4" y="268.8">C1131 NM</text>
<text x="49.9" y="281.5">C1130</text>
<text x="63.7" y="281.5">01005</text>
<text x="80.9" y="279.4">FL1106_NM</text>
<text x="49.9" y="284.5">1nH</text>
<text x="43.3" y="295.4">±0.1nH</text>
</g>
<g font-size="2.3">
<text x="119" y="12.2">1</text>
<text x="131.5" y="12.2">2</text>
<text x="117" y="24.9">+/-0.02mm</text>
<text x="70.8" y="35.1">1</text>
<text x="83.2" y="35.1">2</text>
<text x="111.4" y="35.1">4</text>
<text x="139.1" y="35.1">1</text>
<text x="91.1" y="38.9" transform="rotate(-90 91.1 38.9)">1</text>
<text x="111.4" y="40.1">2</text>
<text x="188.1" y="36.1">RF_B32/N75DRX_FLT_TO_LNA_3</text>
<text x="228.5" y="36.1">[17]</text>
<text x="240.9" y="40.1">1</text>
<text x="255.9" y="40.1">2</text>
<text x="277" y="41.2">RF_CN_B39_DM_FLT_TO_SPDT</text>
<text x="316.1" y="41.2">[5]</text>
<text x="111.4" y="42.7">3</text>
<text x="139.1" y="42.7">5</text>
<text x="70" y="48.3">+/-0.02mm</text>
<text x="91.1" y="53.9" transform="rotate(-90 91.1 53.9)">2</text>
<text x="147" y="52.8">1</text>
<text x="162" y="52.8">2</text>
<text x="190.1" y="52.8">1</text>
<text x="217.8" y="52.8">4</text>
<text x="240.9" y="52.8">1</text>
<text x="253.4" y="52.8">2</text>
<text x="277" y="53.9">RF_GLB_B7_DM_FLT_TO_LNA_3</text>
<text x="316.9" y="53.9">[17]</text>
<text x="167.3" y="59.2" transform="rotate(-90 167.3 59.2)">1</text>
<text x="190.1" y="57.9">2</text>
<text x="136.8" y="61.7" transform="rotate(-90 136.8 61.7)">1</text>
<text x="190.1" y="60.5">3</text>
<text x="217.8" y="60.5">5</text>
<text x="235.9" y="61.7" transform="rotate(-90 235.9 61.7)">1</text>
<text x="263.8" y="61.7" transform="rotate(-90 263.8 61.7)">1</text>
<text x="136.8" y="69.1" transform="rotate(-90 136.8 69.1)">2</text>
<text x="235.9" y="69.1" transform="rotate(-90 235.9 69.1)">2</text>
<text x="167.3" y="74.2" transform="rotate(-90 167.3 74.2)">2</text>
<text x="238.9" y="75.7">+/-0.02mm</text>
<text x="263.8" y="76.7" transform="rotate(-90 263.8 76.7)">2</text>
<text x="121.6" y="90.9">1</text>
<text x="136.6" y="90.9">2</text>
<text x="167.3" y="90.9">1</text>
<text x="200.1" y="90.9">4</text>
<text x="248.6" y="90.9">1</text>
<text x="263.6" y="90.9">2</text>
<text x="284.6" y="92">RF_GLB_B41_DM_FLT_TO_LNA_3</text>
<text x="325.8" y="92">[17]</text>
<text x="108.9" y="99.8" transform="rotate(-90 108.9 99.8)">1</text>
<text x="147" y="97.3" transform="rotate(-90 147 97.3)">1</text>
<text x="167.3" y="96">2</text>
<text x="167.3" y="98.6">3</text>
<text x="200.1" y="98.6">5</text>
<text x="218.1" y="97.3" transform="rotate(-90 218.1 97.3)">1</text>
<text x="108.9" y="107.2" transform="rotate(-90 108.9 107.2)">2</text>
<text x="251.1" y="103.6">1</text>
<text x="258.5" y="103.6">2</text>
<text x="287.2" y="104.7">RF_CN_B41_DM_FLT_TO_SPDT</text>
<text x="326.3" y="104.7">[5]</text>
<text x="147" y="112.3" transform="rotate(-90 147 112.3)">2</text>
<text x="218.1" y="112.3" transform="rotate(-90 218.1 112.3)">2</text>
<text x="259.2" y="130.1">RF_HB_DM_SP4T_TO_DIP</text>
<text x="292.3" y="130.1">[11]</text>
<text x="70.8" y="149.4">1</text>
<text x="95.9" y="149.4">5</text>
<text x="70.8" y="154.4">4</text>
<text x="95.9" y="154.4">3</text>
<text x="142.4" y="150.4">RF_B41_DM_SP4T_TO_FLT</text>
<text x="142.4" y="155.5">RF_B40_DM_SP4T_TO_FLT</text>
<text x="176.2" y="150.4">[11]</text>
<text x="176.2" y="155.5">[11]</text>
<text x="13.9" y="160.8">[6,7,13,16,21]</text>
<text x="32.4" y="160.8">SDR1_RFFE0_DATA</text>
<text x="70.8" y="159.5">7</text>
<text x="95.9" y="159.5">6</text>
<text x="16.4" y="165.9">[6,7,13,16,21]</text>
<text x="35" y="165.9">SDR1_RFFE0_CLK</text>
<text x="70.8" y="164.6">8</text>
<text x="95.9" y="164.6">2</text>
<text x="167.8" y="165.7">RF_B7B39_DM_SP4T_TO_FLT</text>
<text x="204.4" y="165.7">[11]</text>
<text x="53" y="168.4" transform="rotate(-90 53 168.4)">1</text>
<text x="70.8" y="169.7">9</text>
<text x="53" y="175.8" transform="rotate(-90 53 175.8)">2</text>
<text x="244" y="183.4">RF_HB_DM_SP4T_TO_DIP</text>
<text x="277" y="183.4">[11]</text>
<text x="347.6" y="192.5">1</text>
<text x="355" y="192.5">2</text>
<text x="381.2" y="193.6">RF_CN_B1_DM_DIP_TO_DIFEM</text>
<text x="45.4" y="204" transform="rotate(-90 45.4 204)">1</text>
<text x="50.4" y="200.2">1</text>
<text x="65.4" y="200.2">2</text>
<text x="91.1" y="200.2">1</text>
<text x="118.8" y="200.2">4</text>
<text x="154.6" y="200.2">1</text>
<text x="167" y="200.2">2</text>
<text x="175.4" y="201.2">RF_GLB_B40_DM_FLT_TO_LNA_3</text>
<text x="216.6" y="201.2">[17]</text>
<text x="228.2" y="204" transform="rotate(-90 228.2 204)">1</text>
<text x="329.8" y="204" transform="rotate(-90 329.8 204)">1</text>
<text x="345.1" y="200.2">1</text>
<text x="357.5" y="200.2">2+/-0.02mm</text>
<text x="378.6" y="201.2">RF_GLB_B1_DM_DIP_TO_LNA_3</text>
<text x="418.5" y="201.2">[1</text>
<text x="70.8" y="206.5" transform="rotate(-90 70.8 206.5)">1</text>
<text x="91.1" y="207.8">3</text>
<text x="91.1" y="205.2">2</text>
<text x="118.8" y="207.8">5</text>
<text x="134.3" y="206.5" transform="rotate(-90 134.3 206.5)">1</text>
<text x="45.4" y="211.3" transform="rotate(-90 45.4 211.3)">2</text>
<text x="157.1" y="210.3">1</text>
<text x="164.5" y="210.3">2</text>
<text x="175.4" y="211.4">RF_CN_B40_DM_FLT_TO_DIFEM</text>
<text x="215.8" y="211.4">[5]</text>
<text x="228.2" y="211.3" transform="rotate(-90 228.2 211.3)">2</text>
<text x="70.8" y="221.5" transform="rotate(-90 70.8 221.5)">2</text>
<text x="134.3" y="221.5" transform="rotate(-90 134.3 221.5)">2</text>
<text x="164.5" y="221.5">[11]</text>
<text x="172.4" y="221.5">RF_B1_3_DM_TO_DIP</text>
<text x="213" y="220.5">1</text>
<text x="225.5" y="220.5">2</text>
<text x="238.4" y="220.5">1</text>
<text x="253.4" y="220.5">2</text>
<text x="279" y="220.5">1</text>
<text x="309.3" y="220.5">6</text>
<text x="329.8" y="219" transform="rotate(-90 329.8 219)">2</text>
<text x="256.7" y="223.1">+/-0.02mm</text>
<text x="279" y="225.6">2</text>
<text x="309.3" y="223">9</text>
<text x="216.1" y="228.1">+/-0.02mm</text>
<text x="233.3" y="231.9" transform="rotate(-90 233.3 231.9)">1</text>
<text x="258.7" y="229.4" transform="rotate(-90 258.7 229.4)">1</text>
<text x="279" y="228.1">3</text>
<text x="279" y="230.6">4</text>
<text x="279" y="233.2">5</text>
<text x="309.3" y="233.2">7</text>
<text x="309.3" y="230.6">8</text>
<text x="309.3" y="228.1">10</text>
<text x="350.2" y="233.2">1</text>
<text x="365.2" y="233.2">2</text>
<text x="233.3" y="239.3" transform="rotate(-90 233.3 239.3)">2</text>
<text x="378.6" y="234.2">RF_CN_B3_DM_DIP_TO_DIFEM</text>
<text x="417.7" y="234.2">[5]</text>
<text x="114" y="244.6" transform="rotate(-90 114 244.6)">1</text>
<text x="121.6" y="240.8">1</text>
<text x="134" y="240.8">2</text>
<text x="258.7" y="241.8" transform="rotate(-90 258.7 241.8)">2</text>
<text x="350.2" y="240.8">1</text>
<text x="362.6" y="240.8">2</text>
<text x="363.4" y="242.9">+/-0.02mm</text>
<text x="378.6" y="241.9">RF_GLB_B3_DM_DIP_TO_LNA_3</text>
<text x="418.5" y="241.9">[1</text>
<text x="127.2" y="251">+/-0.02mm</text>
<text x="139.3" y="247.1" transform="rotate(-90 139.3 247.1)">1</text>
<text x="324.8" y="247.1" transform="rotate(-90 324.8 247.1)">1</text>
<text x="367.9" y="249.7" transform="rotate(-90 367.9 249.7)">1</text>
<text x="324.8" y="254.5" transform="rotate(-90 324.8 254.5)">2</text>
<text x="371" y="256.1">+/-0.02mm</text>
<text x="70.8" y="263.7">4</text>
<text x="70.8" y="261.1">6</text>
<text x="114" y="259.6" transform="rotate(-90 114 259.6)">2</text>
<text x="139.3" y="262.1" transform="rotate(-90 139.3 262.1)">2</text>
<text x="367.9" y="262.1" transform="rotate(-90 367.9 262.1)">2</text>
<text x="70.8" y="266.2">2</text>
<text x="90.8" y="266.2">5</text>
<text x=".1" y="274.9">]</text>
<text x="4.7" y="274.9">RF_HB_DM_DIP_TO_SP4T</text>
<text x="50.4" y="273.8">1</text>
<text x="62.9" y="273.8">2</text>
<text x="70.8" y="273.8">1</text>
<text x="90.8" y="273.8">3</text>
<text x="119.5" y="274.9">RF_B1_3_DM_TO_DIP</text>
<text x="147.7" y="274.9">[11]</text>
<text x="45.4" y="277.6" transform="rotate(-90 45.4 277.6)">1</text>
<text x="63.7" y="278.9">+/-0.02mm</text>
<text x="326" y="278.7">Title</text>
<text x="336.2" y="281.2">L2_MAIN</text>
<text x="326" y="286.3">Size</text>
<text x="336.2" y="286.3">Document Number</text>
<text x="409.9" y="286.3">Rev</text>
<text x="45.4" y="292.6" transform="rotate(-90 45.4 292.6)">2</text>
<text x="326" y="293.9">Date:</text>
<text x="328.6" y="288.8">A3</text>
<text x="336.2" y="288.8">DRX MIMO</text>
<text x="339.3" y="293.9">Monday, August 29, 2022</text>
<text x="376.8" y="293.9">Sheet</text>
<text x="389.5" y="293.9">11</text>
<text x="397.2" y="293.9">of</text>
<text x="404.8" y="293.9">80</text>
<text x="412.4" y="288.8">P0</text>
</g>
<g font-size="2.3" fill="#ff8000">
<text x="231.3" y="17.2">SHARED PAD</text>
<text x="228.8" y="83.2">SHARED PAD</text>
<text x="127.2" y="161.9">SHARED PAD</text>
<text x="137.3" y="197.5">SHARED PAD</text>
<text x="211" y="197.5">SHARED PAD</text>
<text x="312.6" y="197.5">SHARED PAD</text>
<text x="134.8" y="238.1">SHARED PAD</text>
<text x="332.9" y="238.1">SHARED PAD</text>
<text x="38.3" y="271.2">SHARED PAD</text>
</g>
<g font-size="2.3" fill="#f00">
<text x="186.1" y="34.9" transform="rotate(180 186.1 34.9)">o</text>
<text x="55" y="36.2">o</text>
<text x="275" y="40" transform="rotate(180 275 40)">o</text>
<text x="126.1" y="54">o</text>
<text x="275" y="52.7" transform="rotate(180 275 52.7)">o</text>
<text x="98.2" y="92.1">o</text>
<text x="280.1" y="90.8" transform="rotate(180 280.1 90.8)">o</text>
<text x="282.6" y="103.5" transform="rotate(180 282.6 103.5)">o</text>
<text x="257.2" y="128.9" transform="rotate(180 257.2 128.9)">o</text>
<text x="42.1" y="141.3">VREG_L15B_1P8</text>
<text x="140.4" y="149.2" transform="rotate(180 140.4 149.2)">o</text>
<text x="61.9" y="154.3" transform="rotate(180 61.9 154.3)">o</text>
<text x="140.4" y="154.3" transform="rotate(180 140.4 154.3)">o</text>
<text x="60.6" y="160.7">o</text>
<text x="60.6" y="165.7">o</text>
<text x="165.8" y="164.5" transform="rotate(180 165.8 164.5)">o</text>
<text x="242" y="182.3" transform="rotate(180 242 182.3)">o</text>
<text x="379.1" y="192.4" transform="rotate(180 379.1 192.4)">o</text>
<text x="39.8" y="201.3">o</text>
<text x="173.4" y="200" transform="rotate(180 173.4 200)">o</text>
<text x="376.6" y="200" transform="rotate(180 376.6 200)">o</text>
<text x="173.4" y="210.2" transform="rotate(180 173.4 210.2)">o</text>
<text x="199.8" y="221.6">o</text>
<text x="376.6" y="233.1" transform="rotate(180 376.6 233.1)">o</text>
<text x="148.5" y="240.7" transform="rotate(180 148.5 240.7)">o</text>
<text x="376.6" y="240.7" transform="rotate(180 376.6 240.7)">o</text>
<text x="391.3" y="258.5">CN NM GLB 0OHM</text>
<text x="37.8" y="275">o</text>
<text x="115" y="273.7" transform="rotate(180 115 273.7)">o</text>
</g>
<g font-size="2.3" fill="#000040">
<text x="5" y="36.1">[21]</text>
<text x="12.9" y="36.1">RF_GLB_B32/N75DRX_DIP_TO_FLT</text>
<text x="81.2" y="52.4">[11]</text>
<text x="89.1" y="52.4">RF_B7B39_DM_SP4T_TO_FLT</text>
<text x="58.3" y="90.5">[11]</text>
<text x="66.2" y="90.5">RF_B41_DM_SP4T_TO_FLT</text>
<text x="20.5" y="155.5">[11]</text>
<text x="28.4" y="155.5">RF_HB_DM_DIP_TO_SP4T</text>
<text x="-.3" y="201.2">[11]</text>
<text x="7.5" y="201.2">RF_B40_DM_SP4T_TO_FLT</text>
<text x="151" y="241.9">RF_MHB_DM_3P3T_2_TO_DIP</text>
<text x="188.1" y="241.9">[4]</text>
</g>
<g font-size="2.3" fill="#004080">
<text x="115.7" y="36.6">IN</text>
<text x="115.7" y="41.7">GND1</text>
<text x="131.2" y="36.6">OUT</text>
<text x="115.7" y="44.2">GND2</text>
<text x="129.7" y="44.2">GND3</text>
<text x="194.5" y="54.4">IN</text>
<text x="194.5" y="59.5">GND1</text>
<text x="209.9" y="54.4">OUT</text>
<text x="194.5" y="62">GND2</text>
<text x="208.4" y="62">GND3</text>
<text x="171.6" y="92.5">IN</text>
<text x="192.2" y="92.5">OUT</text>
<text x="171.6" y="97.6">GND</text>
<text x="171.6" y="100.1">GND</text>
<text x="191.9" y="100.1">GND</text>
<text x="75.1" y="150.9">VIO</text>
<text x="75.1" y="156">ANT</text>
<text x="88.5" y="156">RF2</text>
<text x="88.5" y="150.9">RF1</text>
<text x="75.1" y="161.1">SDATA</text>
<text x="88.5" y="161.1">RF3</text>
<text x="75.1" y="166.1">SCLK</text>
<text x="88.5" y="166.1">RF4</text>
<text x="75.1" y="171.2">GND</text>
<text x="95.4" y="201.7">IN</text>
<text x="110.9" y="201.7">OUT</text>
<text x="95.4" y="209.3">GND2</text>
<text x="95.4" y="206.8">GND1</text>
<text x="109.3" y="209.3">GND3</text>
<text x="283.4" y="222">B1/B3_IN</text>
<text x="283.4" y="227.1">GND</text>
<text x="297.3" y="222">B1_OUT</text>
<text x="297.3" y="224.6">B3_OUT</text>
<text x="283.4" y="229.6">GND</text>
<text x="283.4" y="232.2">GND</text>
<text x="301.1" y="232.2">GND</text>
<text x="301.1" y="229.6">GND</text>
<text x="283.4" y="234.7">GND</text>
<text x="301.1" y="234.7">GND</text>
<text x="75.1" y="262.7">GND3</text>
<text x="75.1" y="267.7">GND1 COM</text>
<text x="75.1" y="265.2">GND2</text>
<text x="75.1" y="275.4">HIGH</text>
<text x="82.5" y="275.4">LOW</text>
</g>
<g font-size="1.8">
<text x="44.2" y="1.9">5</text>
<text x="127.1" y="1.9">4</text>
<text x="210.1" y="1.9">3</text>
<text x="293.1" y="1.9">2</text>
<text x="376" y="1.9">1</text>
<text x=".8" y="40.7">D</text>
<text x="418.1" y="40.7">D</text>
<text x=".8" y="113.6">C</text>
<text x="418.1" y="113.6">C</text>
<text x=".8" y="186.6">B</text>
<text x="418.1" y="186.6">B</text>
<text x=".8" y="259.6">A</text>
<text x="418.1" y="259.6">A</text>
<text x="44.2" y="296.3">5</text>
<text x="127.1" y="296.3">4</text>
<text x="210.1" y="296.3">3</text>
<text x="293.1" y="296.3">2</text>
<text x="376" y="296.3">1</text>
</g>
</svg>
